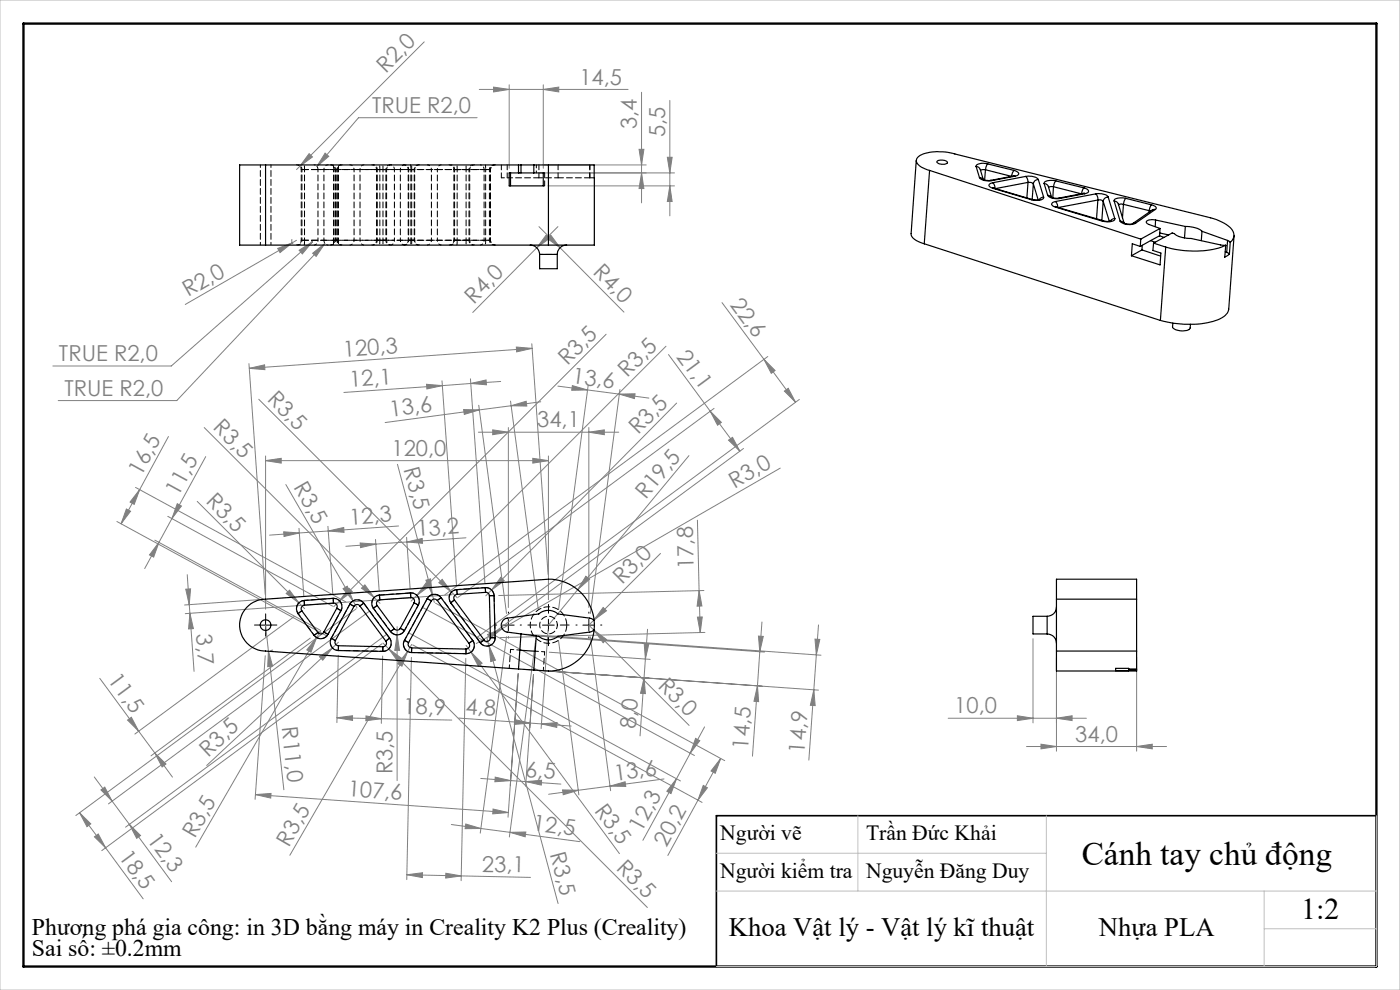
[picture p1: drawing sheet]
<svg xmlns="http://www.w3.org/2000/svg" width="297mm" height="210mm" viewBox="0 0 297 210" stroke-linecap="round" stroke-linejoin="round" font-family="sans-serif">
<g fill="none" stroke="#808080" stroke-width=".21">
<path d="M90 8.9l-27.1 27.1M101.7 19h31.5M104.7 18.5l3.3 .5-3.3 .5zM108 18v17.7M115.3 19l3.2-.5v1zM115.3 18v17.7M136.1 19.6v23.4M65.6 32.6l.7 .7-2.7 2zM69 32.5l.7 .7-2.5 2.1zM101.2 25h-25.1l-8.9 10.3M115.3 35h21.8M116.2 39.4h26.9"/>
<path d="M135.6 31.7h1l-.5 3.3zM136.1 36.7l.5 3.3h-1zM141.6 33.4h1l-.5 3.3zM142.1 39.4l.5 3.3h-1zM142.1 21.3v24.5M143.1 36.7h-28.6M58.9 52.7l3.1-1.2-2.6 2.1zM61.9 50.7v.6l.3 .4M62 51.5l-22.7 13.1M62.9 51l-.9 .5M63.5 53.1l2.8-1.8-2.2 2.6zM66.1 51l.2 .3-.4 .4"/>
<path d="M66.3 51.3l-30 26.3h-25.1M66.3 53.7l2.6-2.1-1.8 2.8zM68.9 51.6l-31.4 33.4h-25.2M113.9 52.6l-13.6 13.7M114.3 48.1l4.5 4.5M115.9 49.9l.7 .7-2.7 2zM116.1 50.6l.7-.7 2 2.7zM118.4 48.1l-4.5 4.5M118.8 52.6l13.6 13.6M52.8 77.1l3.5 49M52.9 78.1l3.2-.7 .1 1zM109.5 73.6l3.4 .3-3.3 .7z"/>
<path d="M112.8 72.9l3.5 48.9M112.9 73.9l-60 4.2M128.6 70.9l-57.8 57.8M141.3 73.4l-54.1 54.1M141.8 75.2l8.9 12M153.2 64.2l15.6 21.1M162.1 76.2l2.3 2.4-.8 .6zM162.9 75.6l-68.5 50.6M35.7 92.6l-10 18.5M43.3 90.7l37.3 37.3M43.6 96.9l-7.1 13.1M54.9 84.7l42.1 42.1"/>
<path d="M56.3 97.7l3.4-.5v1zM56.3 96.7v32.5M56.3 97.7h60M84.3 98.5l7.4 27.6M90.5 81.5l3.3 .3-3.2 .7zM93.8 80.8l3 43.3M93.8 81.8l-20.8 1.4M98.4 86.9l3.3 .1-3.2 .9zM99.8 80.4l3.1 43.2M99.9 81.3l3.2-.7 .1 1zM99.9 81.3l-6.1 .5M101.5 91.7h29.8"/>
<path d="M101.6 86l5.9 44.1M101.7 87l-20 2.6M104.5 91.2l3.3 .5-3.3 .5zM106.2 80.9l-6.3 .4M107.8 90.7v38.2M108.3 85.1l5.9 44.1M108.4 86.1l3.2-1 .2 1zM108.4 86.1l-6.7 .9M113 97.2l3.3 .5-3.3 .5zM114.7 85.2l-6.3 .9M116.3 96.7v30.5M118.4 81.9l6.2 .8"/>
<path d="M121.4 81.8l3.2 .9-3.3 .1zM124.6 82.7l6.8 .9M124.8 81.7l-6.3 47.5M124.9 91.7l3.3-.5v1zM124.9 90.7v38.2M131.4 83.6l3.3-.1-.1 1.1zM131.4 83.6l6.3 .8M131.5 82.6l-6.3 47.5M143.5 85.5l-39.2 39.7M146.2 96.7l-23.6 28.4M150.7 87.2l6.3 8.5M150.7 87.2l2.3 2.4-.8 .6z"/>
<path d="M151.5 86.6l-54.3 40.1M154.6 93.4l.8-.6 1.6 2.9zM157.7 95.1l-54.2 40.1M165.5 99.3l-59 34M166.4 83l.8-.6 1.6 2.9zM169.6 84.7l-68.5 50.6M24.8 110.6l44.6 24.3M26.8 108l.9 .4-2 2.7zM28.8 103.4l44.5 24.3M29.6 103.8l-1.1 3.2-.9-.5zM32.8 114.6l35 19M33.7 115l-1.1 3.2-.9-.5z"/>
<path d="M33.7 115l-3 5.6M35.6 109.5l35 19.1M36.5 110l-2.8 5M37.6 106.8l.9 .5-2 2.7zM41.8 106.4l22.8 22.7M60.2 112.8l3.3 .3-3.2 .7zM60.6 102.8l14.3 24.7M63.4 112.1l1.1 14.3M63.5 113.1l-6.3 .4M69.6 111.6l1 14.3M69.6 112.6l3.3-.7 .1 1zM76.4 115.2l3.3 .2-3.2 .8z"/>
<path d="M79.7 114.4l.7 10.8M79.7 115.4l-6.3 .5M84.6 111.6l-21.1 1.5M86.3 114l.7 10.8M86.3 115l3.3-.8v1zM86.3 115l-6.6 .4M98.8 114.1l-12.5 .9M140.1 117.4l-15.2 15.2 1.1 1.1M148 110.3l.3 15M39.4 125l1-.1-.3 3.4zM39.7 121.9l.4 6.4M40.1 128.3l.2 1.8"/>
<path d="M40.3 130.1l.7 3.2-1 .1zM40.3 130.1l.9 12.3M55.4 127.2l-16.2 1.1M56.3 139.1l-2.2 30.5M56.3 132.6l3.9 34.9M56.9 138.1l.9 3.2-1 .1zM57.9 137.9l-.6 .1M60.7 125.9l.7-.7 2 2.7zM62.4 130.8l-33.8 24.9M65.8 135.4l-33.8 24.9M67.2 135.2l-1.2 3.2-.9-.5zM67.2 135.2l-25.7 44.5"/>
<path d="M67.8 139.3l2.7-1.9-2 2.6zM68.1 133.7l-.9 1.5M70.5 137.4l-26.6 25M71.8 139l-.3 14.3M71.8 136.2l-1.3 1.2M72.8 124.9l.9-.6 1.2 3.2zM74 124.8l.7 .7-2.7 2zM74.9 127.5l.8 1.5M75.6 129.1l-59.5 43.9M76.7 124.8l.7-.7 2 2.6zM78.4 129.6l-55.4 40.9M81 136.6l-59.4 43.8"/>
<path d="M81.2 139.2l-.3 14.2M81.2 136.4l1.3 1.2M82.1 134.5l-55.5 41M82.5 137.6l2.7 2-.7 .8zM82.5 137.6l54.8 54.9M84.2 134.7l.6 3.3h-1.1zM84.2 132.9v32.7M86.5 138.2l-1.2 3.1-.9-.5zM86.5 138.2l-25 43.2M86.7 134.2l57.7 31.5M87.3 139.4l-1 47.2M87.3 136.7l-.8 1.5"/>
<path d="M87.6 136.8l61.3 33.4M89.6 128.8l57.7 31.5M90.3 123.1l1-.3 .4 3.3zM90.4 123.6l.7 .7-2.7 2zM91.7 126.1l.4 1.7M92.4 127.9l61.3 33.5M93.1 123.6l.7-.7 2 2.7zM96 126.1l-56.7 4.1M98.8 139.7l-1 47.1M98.9 136.9l1 1.4M99.9 138.3l2.4 2.4-.8 .6zM99.9 138.3l31.5 42.8"/>
<path d="M103.3 135.3l.5 1.7M103.4 134.6l3.1-1.3-2.6 2.2zM103.8 137l1.3 3-1 .3zM103.8 137l14.6 54.7M104.3 125.2l-1.3 1.2M106.3 122.4l.7 .8-2.7 2zM106.5 133.3l-5.5 3.2M107.5 135.1l-5.6 41.6M111.5 134.5l62.7 4.5M113.6 135.9l-5.5 41.6M114.8 135l47.4 3.3M116.3 133.6l-1.5 20.9"/>
<path d="M116.5 138.4l21.4 1.5M118.5 136l4.3 32.6M122.6 125.1l-6.3 7.5M124.3 122.2l.8 .7-2.5 2.2zM125.2 135.1l4.3 32.6M126 133.7l2.7 1.9-.7 .7zM126 133.7l20.2 20.2M128 128.9l.7 .7-2.7 1.9zM136.7 136.5l1 .1-.8 3.2zM136.9 139.8l-1.1 16.3M137.4 133.5l-.5 6.3M148 130.9h1l-.4 3.3z"/>
<path d="M148.3 125.3l.6 3.2-1 .1zM148.3 125.3l.3 8.9M149.3 125.3l-43.5 1M149.5 134.2l-43.5 1M160.9 134.9l1 .1-.7 3.2zM161.2 138.2l-1.6 22.2M161.6 131.9l-.4 6.3M172.9 135.6h1l-.7 3.3zM173.6 132.6l-1 13.7M219.1 135.5v17.8M224.1 139.4v19.9M241.1 139.4v19.9"/>
<path d="M21.2 143.9l8.2 11.2M27.1 152.7l.8-.6 1.5 3zM29.4 155.1l3.4 4.6M32.8 159.7l3.8 5.1M32.8 159.7l2.4 2.4-.8 .6zM71.5 152.3l9.4 .2M71.5 152.3l3.3-.5v1zM77.6 151.9l3.3 .6-3.3 .4zM80.9 152.5l14.9 .2M97.3 152.3l15.2 1.1M109.2 152.6l3.3 .8-3.4 .3zM109.9 142.9l-2.1 30.4"/>
<path d="M111 142l62.6 4.4M112.5 153.4l8.7 .6M113.2 143.1l-1.7 23.7M114.9 153.6l3.3-.3-.1 1zM117.3 142.4l44.4 3.1M136.6 143.8l.3 3.3h-1zM146.4 159.8l-2.9 5.4M147.6 156.6l.8 .5-2 2.7zM149.5 154.2l-3.1 5.6M160.7 145.5l.2 3.3h-1zM172.6 146.3l-1 14.9M172.6 146.3l.3 3.4-1-.1z"/>
<path d="M201.2 152.4h29.3M215.8 151.8l3.3 .6-3.3 .5zM217.8 158.4h29.7M220.8 157.9l3.3 .5-3.3 .4zM224.1 152.4l3.3-.6v1.1zM241.1 158.4l3.3-.5v.9zM16.9 172.4l5.5 7.4M16.9 172.4l2.4 2.4-.8 .6zM20 164.8l3.8 5.1M20 177.5l.8-.6 1.6 2.9zM21.4 167.6l.8-.6 1.6 2.9zM22.4 179.8l8 10.9"/>
<path d="M23.8 169.9l3.6 5M27.4 174.9l2.4 2.3-.8 .6zM27.4 174.9l9 12.1M54.2 168.5l53.6 3.9M54.2 168.5l3.3-.2-.1 1zM95.7 174.9l6.3 .8M98.8 174.8l3.2 .9-3.3 .1zM102 165.1l6.3 .5M102 175.7l21 2.8M104.6 171.6l3.2 .8-3.3 .2zM105.1 164.8l3.2 .8-3.3 .2zM108.2 176.6l3.3-.1-.1 1z"/>
<path d="M108.3 165.6l3.3 .2M111.6 165.8l7.4 .5M111.6 165.8l3.3-.3-.1 1zM119.3 167.6h3.4l-3.2 1zM122.7 167.6l-6.3 .9M129.4 166.7l3.2-.9 .2 1zM140.9 165.2l-18.2 2.4M143.5 165.2l-1.2 3.1-.8-.5zM143.5 165.2l-7.1 13.1M148.1 169.7l-6.4 11.8M149.2 166.6l.9 .5-2 2.6zM152.9 160.9l-1.2 3.1-.9-.5z"/>
<path d="M152.9 160.9l-4.8 8.8M86.3 185.6l26.2 .5M86.3 185.6l3.3-.5v1.1zM94.6 185.2l3.3 .6-3.4 .5z"/>
</g>
<g fill="none" stroke="#000" stroke-width=".21" stroke-dasharray="15.2 1.3 1.3 1.3">
<path d="M55.1 132.6h-1.1M56.4 133.8v1.2M56.4 131.3v-1.1M57.6 132.6h1.1M105.4 132.6h-.3M107.9 130.1v-.3M107.9 135.1v.2M110.4 132.6h.2M113.9 132.6h-1.9M116.4 130.1v-1.9M116.4 135.1v1.9M118.9 132.6h1.8"/>
<path d="M122.4 132.6h-.2M124.9 130.1v-.3M124.9 135.1v.2M127.4 132.6h.3"/>
</g>
<path d="M55.1 132.6h2.5M56.3 131.4v2.4M106.6 132.6h2.5M107.8 131.4v2.4M115.1 132.6h2.5M116.3 131.4v2.4M123.6 132.6h2.6M124.9 131.4v2.4" fill="none" stroke="#000" stroke-width=".21"/>
<path d="M292 173h-140v32" fill="none" stroke="#000" stroke-width=".35"/>
<path d="M5 5h287v200h-287z" fill="none" stroke="#000" stroke-width=".5"/>
<path d="M0 0h297v210h-297zM182 173v16M222 173v32M292 173v32h-140M152 189h140M152 181h70M268.2 189v16M268.2 197h23.8" fill="none" stroke="#c0c0c0" stroke-width=".21"/>
<g fill="#808080">
<path d="M90.3 123.1l1-.3 .4 3.3z"/>
<path d="M72.8 124.9l.9-.6 1.2 3.2z"/>
<path d="M76.7 124.8l.7-.7 2 2.6z"/>
<path d="M93.1 123.6l.7-.7 2 2.7z"/>
<path d="M60.7 125.9l.7-.7 2 2.7z"/>
<path d="M58.9 52.7l3.1-1.2-2.6 2.1z"/>
<path d="M103.4 134.6l3.1-1.3-2.6 2.2z"/>
<path d="M67.8 139.3l2.7-1.9-2 2.6z"/>
<path d="M128 128.9l.7 .7-2.7 1.9z"/>
<path d="M65.6 32.6l.7 .7-2.7 2z"/>
<path d="M74 124.8l.7 .7-2.7 2z"/>
<path d="M90.4 123.6l.7 .7-2.7 2z"/>
<path d="M115.9 49.9l.7 .7-2.7 2z"/>
<path d="M106.3 122.4l.7 .8-2.7 2z"/>
<path d="M124.3 122.2l.8 .7-2.5 2.2z"/>
<path d="M86.5 138.2l-1.2 3.1-.9-.5z"/>
<path d="M67.2 135.2l-1.2 3.2-.9-.5z"/>
<path d="M84.2 134.7l.6 3.3h-1.1z"/>
<path d="M56.9 138.1l.9 3.2-1 .1z"/>
<path d="M103.8 137l1.3 3-1 .3z"/>
<path d="M99.9 138.3l2.4 2.4-.8 .6z"/>
<path d="M116.1 50.6l.7-.7 2 2.7z"/>
<path d="M40.3 130.1l.7 3.2-1 .1zM39.4 125l1-.1-.3 3.4z"/>
<path d="M166.4 83l.8-.6 1.6 2.9zM162.1 76.2l2.3 2.4-.8 .6z"/>
<path d="M20 177.5l.8-.6 1.6 2.9zM16.9 172.4l2.4 2.4-.8 .6z"/>
<path d="M131.4 83.6l3.3-.1-.1 1.1zM121.4 81.8l3.2 .9-3.3 .1z"/>
<path d="M111.6 165.8l3.3-.3-.1 1zM105.1 164.8l3.2 .8-3.3 .2zM114.9 153.6l3.3-.3-.1 1zM109.2 152.6l3.3 .8-3.4 .3zM104.6 171.6l3.2 .8-3.3 .2zM54.2 168.5l3.3-.2-.1 1z"/>
<path d="M124.9 91.7l3.3-.5v1zM104.5 91.2l3.3 .5-3.3 .5z"/>
<path d="M113 97.2l3.3 .5-3.3 .5zM56.3 97.7l3.4-.5v1z"/>
<path d="M69 32.5l-1.8 2.8 2.5-2.1zM63.5 53.1l.6 .8 2.2-2.6zM66.3 53.7l.8 .7 1.8-2.8z"/>
<path d="M215.8 151.8l3.3 .6-3.3 .5zM224.1 152.4l3.3-.6v1.1z"/>
<path d="M241.1 158.4l3.3-.5v.9zM220.8 157.9l3.3 .5-3.3 .4z"/>
<path d="M115.3 19l3.2-.5v1zM104.7 18.5l3.3 .5-3.3 .5z"/>
<path d="M52.9 78.1l3.2-.7 .1 1zM109.5 73.6l3.4 .3-3.3 .7z"/>
<path d="M69.6 112.6l3.3-.7 .1 1zM60.2 112.8l3.3 .3-3.2 .7zM86.3 115l3.3-.8v1zM76.4 115.2l3.3 .2-3.2 .8zM99.9 81.3l3.2-.7 .1 1zM90.5 81.5l3.3 .3-3.2 .7z"/>
<path d="M119.3 167.6h3.4l-3.2 1zM129.4 166.7l3.2-.9 .2 1z"/>
<path d="M108.4 86.1l3.2-1 .2 1zM98.4 86.9l3.3 .1-3.2 .9z"/>
<path d="M143.5 165.2l-1.2 3.1-.8-.5zM147.6 156.6l.8 .5-2 2.7z"/>
<path d="M33.7 115l-1.1 3.2-.9-.5zM37.6 106.8l.9 .5-2 2.7zM152.9 160.9l-1.2 3.1-.9-.5zM149.2 166.6l.9 .5-2 2.6z"/>
<path d="M29.6 103.8l-1.1 3.2-.9-.5zM26.8 108l.9 .4-2 2.7z"/>
<path d="M136.7 136.5l1 .1-.8 3.2zM136.6 143.8l.3 3.3h-1zM160.9 134.9l1 .1-.7 3.2zM160.7 145.5l.2 3.3h-1zM172.9 135.6h1l-.7 3.3zM172.6 146.3l.3 3.4-1-.1z"/>
<path d="M136.1 36.7l.5 3.3h-1zM135.6 31.7h1l-.5 3.3z"/>
<path d="M142.1 39.4l.5 3.3h-1zM141.6 33.4h1l-.5 3.3z"/>
<path d="M148 130.9h1l-.4 3.3zM148.3 125.3l.6 3.2-1 .1z"/>
<path d="M150.7 87.2l2.3 2.4-.8 .6zM154.6 93.4l.8-.6 1.6 2.9z"/>
<path d="M21.4 167.6l.8-.6 1.6 2.9zM27.4 174.9l2.4 2.3-.8 .6z"/>
<path d="M27.1 152.7l.8-.6 1.5 3zM32.8 159.7l2.4 2.4-.8 .6z"/>
<path d="M126 133.7l2 2.6 .7-.7zM82.5 137.6l2 2.8 .7-.8z"/>
<path d="M98.8 174.8l3.2 .9-3.3 .1zM108.2 176.6l3.3-.1-.1 1z"/>
<path d="M86.3 185.6l3.3-.5v1.1zM94.6 185.2l3.3 .6-3.4 .5z"/>
<path d="M71.5 152.3l3.3-.5v1zM77.6 151.9l3.3 .6-3.3 .4z"/>
</g>
<g fill="none" stroke="#000" stroke-width=".25">
<path d="M56.3 35h-5.5v17h5.5M56.3 35h60M56.3 35v17M108 36.7h7.3v2.7h-7.3zM108.3 36.7v2.7M110 35v1.7M110.5 35v1.7M113.2 35v1.7M116.3 35h9.7l.1 17h-9.8M116.3 35v17M126 37.7h.1M194.4 34l-1.1 15.6a2.18 2.18 0 0 0 1.9 1.8l.9 .3"/>
<path d="M197.2 36.2a3.5 3.5 0 0 1-2.8-2 2.36 2.36 0 0 1 2.4-1.8 13 13 0 0 1 5.8 .3l54.2 13.5a7.7 7.7 0 0 1 4.8 2.9 1.81 1.81 0 0 1-.6 2.3M197.2 36.2l44.8 14.5M197.2 36.2l-1.1 15.5M198.8 34.2a1.8 1.8 0 0 1 2.2 .3 1.66 1.66 0 0 1-2.2-.2zM207.1 35.3l.5 .2 .3 .3 .7 2.3M207.1 35.3l.7 2.4M207.8 37.7l.5 .1a1.97 1.97 0 0 0 1.9 .5M207.8 37.7a2.52 2.52 0 0 0 2.6 .6M209.1 36l5.5 1.4 .2-.8 .3-.4M209.1 36h-.6l-.5 .2M209.1 36l-.2 2.2M209.6 34.8a2.39 2.39 0 0 0-2.6 .4l.1 .1"/>
<path d="M209.6 34.8l-.3 .3-.2 .9M209.6 34.8l5.5 1.4M210.2 38.3h.2M210.6 39.8l.3 .1M210.6 38.8h-.2a.52 .52 0 0 0-.6 .6 .52 .52 0 0 0 .6 .5l.3 .1M210.6 38.8l.3 .3 .2 .9M210.7 40l8.1 2.4M210.9 39.9l-.2 .1M210.9 39.9l8.1 2.4M215.1 37.3l.2 .1M215.1 37.3l-4.9 1M215.1 36.2a.78 .78 0 0 1 .9 .8l-.7 .4"/>
<path d="M215.3 37.2l-.2 .1M215.3 37.4l-4.9 .9M217.6 37.4a2.94 2.94 0 0 1 2.7 .7M217.6 37.4l.4 .7 .1 .6M217.6 37.4l-7 1.4M218.1 38.7a1.14 1.14 0 0 1 1.1 .3M218.1 38.7l-6.9 1.3M218.1 38.7l-.3 3.3M219.2 39l1 3.4M219.2 39l-.2 3.3M220.3 38.1a.97 .97 0 0 0-1.1 .9M220.3 38.1l1.1 3.7"/>
<path d="M221.5 38.9l.4 .1 .4 .4 .8 2.5M221.5 38.9l.8 2.5M223.5 39.6l5.9 1.5 .5-1.2M223.5 39.6h-.6l-.4 .1M223.5 39.6l-.2 2.3M224 38.4a2.92 2.92 0 0 0-2.5 .3v.2M224 38.4l-.3 .5-.2 .7M224 38.4l5.9 1.5M229.9 39.9a.79 .79 0 0 1 1 .9l-.8 .3M56.3 52h60M112.5 52a2.02 2.02 0 0 1 2 2M114.5 54v3h3.7v-3"/>
<path d="M114.5 54h3.7M120.2 52a1.97 1.97 0 0 0-2 2M196.1 51.7l50.1 16.3M219 42.3h1.6M219 42.3l-.2 .1M221.4 41.8a1.1 1.1 0 0 1-1.4 .7l-1.2-.1M221.4 41.8l-.6 .2-.3 .4M222.3 41.4l.5 .2a1.86 1.86 0 0 0 1.9 .4M222.3 41.4a2.53 2.53 0 0 0 2.6 .7M223.9 43.8l.3 .1M223.9 42.7a.56 .56 0 0 0-.6 .2 .56 .56 0 0 0 0 .7l.6 .3M223.9 42.7l.4 .8 .1 .5"/>
<path d="M223.9 43.9l10 3M224.2 43.9h-.3M224.2 43.9l9.9 2.9M224.7 42l.2 .1M229.9 41l.2 .1M229.9 41l-5.2 1M230.1 40.9l-.2 .1M230.1 41.1l-5.2 1M232.4 41.1a2.9 2.9 0 0 1 2.7 .7M232.4 41.1a1.58 1.58 0 0 1 .5 1.3M232.4 41.1l-8.5 1.6M232.9 42.4a1.05 1.05 0 0 1 1.1 .3"/>
<path d="M232.9 42.4l-8.4 1.6M232.9 42.4l-.3 4M234 42.7l1.3 4.2M234 42.7l-.2 4.1M234.1 46.8l.7 .2 .9-.1M234.1 46.8l-.2 .1M235.1 41.8a1.03 1.03 0 0 0-1.1 .9M235.1 41.8l1.4 4.6M236.4 42.6l.5 .2 .3 .5 1.3 4M236.4 42.6l1.2 4.3M236.5 46.4a1.1 1.1 0 0 1-1.4 .7l-1.2-.2M236.5 46.4h-.4l-.6 .5"/>
<path d="M237.6 46.9h.2a2.58 2.58 0 0 0 2.5 .5M237.6 46.9a2.9 2.9 0 0 0 3.3 .4M238.3 43.3h-.5l-.5 .2M238.3 43.3l5.5 1.4M238.3 43.3l-.2 2.9M238.8 42.1a2.84 2.84 0 0 0-2.4 .3v.2M238.8 42.1l-.3 .5-.2 .7M238.8 42.1l5.5 1.4M240.9 47.3l-.6 .1M241.9 52.3l-1.7-.6-.2 2.5M242 50.7l-.1 1.6M242.3 53l-2.3 1.2"/>
<path d="M242.3 53l3.9 1.3M242.3 52v1M243.8 44.7l.3 .1M243.8 44.7v.3M244.1 51l-2.2 1.3M244.1 51l1 .4M244.3 43.5l.8 .3 .2 .4-.2 .2M244.3 43.5l-.4 .6-.1 .6M244.7 51.6l4-2.2 .4 .2a5.3 5.3 0 0 0 3.6 1l6.4 1.4h.9M244.7 51.6l2.6 .8M244.7 51.6l-.1 1.5 1.7 .6-.2 2.5-6.1-2M245.1 44.4l-.7 .1-4.1 2.9"/>
<path d="M245.1 44.4l-4.2 2.9M245.1 46.7a1.55 1.55 0 0 0-1.9 .5l.5 .4 2.4 .9M245.1 46.7l6.4 1.3M245.1 46.7v1.4M246 50l-1.9 1M246 50l.9 .4M246 49.4l1.9 .4M246.1 48.5l-4.1 2.2M246.1 48.5l-.1 1.5M247.3 52.4l-1.1 15.6M251.5 48a5.3 5.3 0 0 1 3.5 1.1M251.5 48l-.2 2.5"/>
<path d="M255 49.1l5.4 1.9M255 49.1l-.2 1.9M259.9 53.4l.3 .1M260 52l-.2 2.6 1-.7M260 52a19.8 19.8 0 0 1-12.7 .4M260.2 53.5l.6 .4M260.4 51l.6 .4M260.4 51l-.2 2.5M261 51.4l-.2 2.5M261.8 50l-1.1 15.6a3.4 3.4 0 0 1-2.9 2.4 21.7 21.7 0 0 1-11.6 0M248.8 68.5l-.1 .8a2.22 2.22 0 0 0 2.6 .9l.5-.1 .6-.3 .2-1M63.2 130.2l3.4 4.6"/>
<path d="M64 129.6l-.8 .6M64 129.6l3.5 4.6M64.5 127.4a1.76 1.76 0 0 0-1.3 2.8M64.5 127.4l.1 1M64.6 128.4a.75 .75 0 0 0-.6 1.2M67.5 134.2l-.9 .6M68.7 134.1l.9 .5M68.7 134.1a.74 .74 0 0 1-1.2 .1M69.6 134.6a1.75 1.75 0 0 1-3 .2M70.3 135.4a1.75 1.75 0 0 0 1.5 2.6M70.3 135.4l.9 .5M70.7 126.9a1.77 1.77 0 0 1 1.6 2.6"/>
<path d="M70.7 126.9v1M70.7 126.9l-6.2 .5M70.7 127.9a.71 .71 0 0 1 .7 .4 .71 .71 0 0 1 0 .7M70.7 127.9l-6.1 .5M71.2 135.9a.72 .72 0 0 0 .6 1.1M71.4 129l.9 .5M71.4 129l-2.7 5.1M71.8 138l9.4 .2M71.8 137v1M71.8 137l9.4 .2M72.3 129.5l-2.7 5.1M74.2 128.2l.9 .4"/>
<path d="M74.2 128.2l-3.9 7.2M75.1 128.6l-3.9 7.3M76.3 128.5a.72 .72 0 0 0-1.2 .1M76.3 128.5l5.5 7.5M77.2 127.9a1.74 1.74 0 0 0-3 .3M77.2 127.9l-.9 .6M77.2 127.9l5.5 7.5M79.2 129l3.6 5M80 128.4l-.8 .6M80 128.4l3.6 5M80.5 126.3a1.74 1.74 0 0 0-1.3 2.7M80.5 126.3l.1 .9"/>
<path d="M80.6 127.2a.75 .75 0 0 0-.6 1.2M81.2 137.2v1M81.8 136a.75 .75 0 0 1-.6 1.2M82.7 135.4a1.76 1.76 0 0 1 .1 1.8 1.76 1.76 0 0 1-1.6 1M82.7 135.4l-.9 .6M83.6 133.4l-.8 .6M84.9 133.3l.9 .5M84.9 133.3a.77 .77 0 0 1-1.3 .1M85.8 135.8a1.76 1.76 0 0 0 1.5 2.6M85.8 133.8a1.78 1.78 0 0 1-3 .2M85.8 135.8l.9 .5M86.7 136.3a.76 .76 0 0 0 .6 1.1"/>
<path d="M87.1 125.8a1.74 1.74 0 0 1 1.6 2.6M87.1 125.8v1M87.1 125.8l-6.6 .5M87.1 126.8a.73 .73 0 0 1 .7 .3 .73 .73 0 0 1 0 .8M87.1 126.8l-6.5 .4M87.3 137.4v1M87.3 138.4l11.5 .3M87.3 137.4l11.5 .3M87.8 127.9l.9 .5M87.8 127.9l-2.9 5.4M88.7 128.4l-2.9 5.4M90.6 127l.9 .5"/>
<path d="M90.6 127l-4.8 8.8M91.5 127.5l-4.8 8.8M92.8 127.4a.75 .75 0 0 0-1.3 .1M92.8 127.4l6.7 9.1M93.6 126.8a1.74 1.74 0 0 0-3 .2M93.6 126.8l-.8 .6M93.6 126.8l6.7 9.1M95.6 127.9l6.3 8.4M96.4 127.3l-.8 .6M96.4 127.3l6.3 8.4M96.9 125.1a1.76 1.76 0 0 0-1.3 2.8M96.9 125.1l.1 1"/>
<path d="M97 126.1a.75 .75 0 0 0-.6 1.2M98.8 137.7v1M99.5 136.5a.75 .75 0 0 1 0 .8 .75 .75 0 0 1-.7 .4M100.3 135.9a1.76 1.76 0 0 1 .1 1.8 1.76 1.76 0 0 1-1.6 1M100.3 135.9l-.8 .6M102.7 135.7l-.8 .6M102.9 124.7a1.77 1.77 0 0 1 1.9 1.7M102.9 124.7l.1 1M102.9 124.7l-6 .4M103 125.7a.73 .73 0 0 1 .8 .7M103 125.7l-6 .4M103.8 126.4l.2 8.9"/>
<path d="M104 135.3a.74 .74 0 0 1-.5 .7 .74 .74 0 0 1-.8-.3M104 135.3h1M104.8 126.4h-1M104.8 126.4l.2 8.9M105 135.3a1.73 1.73 0 0 1-1.2 1.7 1.73 1.73 0 0 1-1.9-.7M110.3 137.9l3.2 .2M110.5 134.5l-.5 7.4M110.5 134.5l3.3 .4M113.8 134.9l-.6 7.2M126 131.6a9.7 9.7 0 0 0-9.7-8.7l-60 4.2a5.5 5.5 0 0 0-5.5 5.5 5.5 5.5 0 0 0 5.5 5.5l53.7 3.8M126 131.6l-.9-.5-6.7-.9a3 3 0 0 0-4.1 0l-6.7 .9a1.5 1.5 0 0 0-1.3 1.5 1.5 1.5 0 0 0 1.3 1.5l2.9 .4M126 133.6l-.9 .5-6.7 .9a3 3 0 0 1-4.1 0l-.5-.1"/>
<path d="M126 133.6a9.7 9.7 0 0 1-9.7 8.7l-3.1-.2M126 131.6v2M222.1 134.5a1.97 1.97 0 0 1 2 2M222.1 130.7h-3v3.8h3M222.1 130.7v3.8M224.1 128.7a1.97 1.97 0 0 1-2 2M224.1 127.1v11M224.1 138.1h17M224.1 127.1h17M224.1 127.1v-4.2h17v4.2M224.1 138.1v4.2h17v-4.2M241.1 127.1v11"/>
<path d="M110 141.9l3.2 .2M236.7 141.8h2.7v.5h-2.7zM239.4 142.1h1.7M239.4 141.9h1.7"/>
<circle cx="56.3" cy="132.6" r="1.13"/>
</g>
<g fill="none" stroke="#000" stroke-width=".21" stroke-dasharray="1.3 .6" stroke-dashoffset=".5">
<path d="M64.6 36l-.1-1M70.7 35l.1 1M71.8 36v-1M80.6 36l-.1-1M81.2 36v-1M81.2 36h.8h-.1M87.1 35l.1 1M87.3 36v-1M97 36l-.1-1M98.9 36v-1M98.9 36h.7h-.1M103 35v1"/>
<path d="M103 36h-6M114.3 37.7h4.1M125.1 37.7h1M64.5 52l.1-1M70.8 51l-.1 1M71.8 51v1M80.6 51l-.1 1M81.2 51v1M81.9 51h.1h-.8M87.2 51l-.1 1M87.3 51v1M96.9 52l.1-1"/>
<path d="M97 51h6M98.9 51v1M99.5 51h.1h-.7M103 51v1M63.2 130.1l.9-.6M64.5 127.4l.1 1M66.7 134.8l.8-.6M68.7 134.1l.9 .5M70.3 135.4l.9 .5M70.8 127.9l-.1-1M71.5 129l.8 .5M71.8 137v1"/>
<path d="M74.2 128.1l.9 .5M77.2 127.9l-.8 .6M80 128.4l-.8 .6M80.6 127.2l-.1-1M81.2 137.2v1M81.9 136l.8-.6M82.9 133.9l.8-.5M85.8 133.7l-.9-.4M85.8 135.8l.9 .5M87.2 126.8l-.1-1M87.3 137.4v1M88.8 128.3l-.9-.4"/>
<path d="M90.6 127l.9 .4M93.6 126.8l-.8 .6M95.6 127.8l.8-.5M96.9 125.1l.1 1M98.9 137.7v1M99.5 136.5l.8-.6M101.9 136.3l.8-.6M103 124.6l-6.1 .5M103 125.6v-1M103.8 126.4l1-.1M104.1 135.3l1-.1M108.3 137.8l-.3 3.9"/>
<path d="M115.5 138.3l-.2 4M118.2 132.6a1.87 1.87 0 0 1-2.7 1.7 1.87 1.87 0 0 1-.3-3.2 1.87 1.87 0 0 1 3 1.2v.3"/>
</g>
<g fill="none" stroke="#000" stroke-width=".21" stroke-dasharray="1.3 .6" stroke-dashoffset=".6">
<path d="M67.5 36h1.2M75.1 36h-3.9M76.4 36h-1.3M83.7 36h1.2M87.3 36h11.6M92.8 36h-1.3M106.4 37.7h1.2M68.7 51h-1.2M71.2 51h3.9M75.1 51h1.3M84.9 51h-1.2M91.5 51h1.3"/>
<path d="M98.9 51h-11.6M63.2 130.1l3.5 4.7M69.6 134.6l2.7-5.1M81.2 138.2a1.75 1.75 0 0 0 1.6-1 1.75 1.75 0 0 0-.1-1.8M87.3 138.4l11.6 .3M98.9 138.7a1.75 1.75 0 0 0 1.6-1 1.75 1.75 0 0 0-.2-1.8M110.3 137.9l-2-.1M115.5 138.3l-1.9-.2"/>
</g>
<path d="M74.2 128.1l-3.9 7.3M101.9 136.3a1.75 1.75 0 0 0 2 .6 1.75 1.75 0 0 0 1.2-1.6" fill="none" stroke="#000" stroke-width=".21" stroke-dasharray="1.3 .6" stroke-dashoffset=".3"/>
<path d="M104.1 36h-.3M104.1 36h.1M115.5 36.7h-.2M115.5 39.4h-.2M103.8 51h.3M104.1 51h.1M105.1 135.3l-.3-9" fill="none" stroke="#000" stroke-width=".21" stroke-dasharray="1.3 .6"/>
<path d="M68.7 36h2.8M87.2 36h-6.6M106.4 35v2.7M107.6 37.7v-2.7M114.3 37.7v-2.7M115.5 39.4v-2.7M118.4 37.7v-2.7M125.1 37.7v-2.7M71.5 51h-2.8M80.6 51h6.6M87.1 125.8l-6.6 .4M104.8 126.3a1.75 1.75 0 0 0-1.8-1.7" fill="none" stroke="#000" stroke-width=".21" stroke-dasharray="1.3 .6" stroke-dashoffset=".2"/>
<path d="M84.9 36h3M91.5 36h-4.8M99.5 36h-6.7M107.6 37.7h6.7M118.4 37.7h6.7M86.7 51h4.8M87.9 51h-3M92.8 51h6.7M95.6 127.8l6.3 8.5" fill="none" stroke="#000" stroke-width=".21" stroke-dasharray="1.3 .6" stroke-dashoffset=".1"/>
<g fill="none" stroke="#000" stroke-width=".21" stroke-dasharray="1.3 .6" stroke-dashoffset=".7">
<path d="M55.2 35v17M64.1 36a.92 .92 0 0 0-.9-1M67.5 36a.92 .92 0 0 0-.8-1M69.6 35a.94 .94 0 0 0-.9 1M71.2 36a.95 .95 0 0 0-.9-1M71.8 36h9.4M72.3 35a.94 .94 0 0 0-.8 1M74.2 35a.94 .94 0 0 1 .9 1M77.2 35a.92 .92 0 0 0-.8 1M80 36h3.7M80 36a.92 .92 0 0 0-.8-1M81.9 36h-5.5"/>
<path d="M82.7 35a.92 .92 0 0 0-.8 1M83.7 36a.92 .92 0 0 0-.8-1M85.8 35a.94 .94 0 0 0-.9 1M86.7 36a.95 .95 0 0 0-.9-1M88.8 35a.94 .94 0 0 0-.9 1M90.6 35a.94 .94 0 0 1 .9 1M93.6 35a.92 .92 0 0 0-.8 1M96.4 36a.92 .92 0 0 0-.8-1M100.3 35a.92 .92 0 0 0-.8 1M102.7 36a.92 .92 0 0 0-.8-1M102.7 36h1.4M57.5 52v-17"/>
<path d="M63.2 52a.92 .92 0 0 0 .9-1M66.7 52a.92 .92 0 0 0 .8-1M68.7 51a.95 .95 0 0 0 .9 1M70.3 52a.94 .94 0 0 0 .9-1M71.5 51a.95 .95 0 0 0 .8 1M74.2 52a.94 .94 0 0 0 .9-1M76.4 51h5.5M77.2 52a.92 .92 0 0 1-.8-1M80 51a.92 .92 0 0 1-.8 1M81.2 51h-9.4M81.9 51a.92 .92 0 0 0 .8 1M82.9 52a.92 .92 0 0 0 .8-1"/>
<path d="M83.7 51h-3.7M85.8 52a.94 .94 0 0 1-.9-1M85.8 52a.94 .94 0 0 0 .9-1M88.8 52a.94 .94 0 0 1-.9-1M90.6 52a.94 .94 0 0 0 .9-1M93.6 52a.92 .92 0 0 1-.8-1M95.6 52a.92 .92 0 0 0 .8-1M99.5 51a.92 .92 0 0 0 .8 1M101.9 52a.92 .92 0 0 0 .8-1M104.1 51h-1.4M114.5 54h3.7M64.5 127.4a1.75 1.75 0 0 0-1.3 2.7"/>
<path d="M70.3 135.4a1.75 1.75 0 0 0 1.5 2.6M71.8 138l9.4 .2M72.3 129.5a1.75 1.75 0 0 0-1.6-2.6M80.5 126.2a1.75 1.75 0 0 0-1.3 2.8M88.8 128.3a1.75 1.75 0 0 0-1.7-2.5M96.9 125.1a1.75 1.75 0 0 0-1.3 2.7M100.3 135.9l-6.7-9.1"/>
</g>
<path d="M66.7 134.8a1.75 1.75 0 0 0 2.9-.2M77.2 127.9a1.75 1.75 0 0 0-3 .2M82.7 135.4l-5.5-7.5M82.9 133.9a1.75 1.75 0 0 0 2.9-.2M93.6 126.8a1.75 1.75 0 0 0-3 .2" fill="none" stroke="#000" stroke-width=".21" stroke-dasharray="1.3 .6" stroke-dashoffset="-.2"/>
<g fill="none" stroke="#000" stroke-width=".21" stroke-dasharray="1.3 .6" stroke-dashoffset=".4">
<path d="M64.6 36h-.7h.2M70.8 36h-6.2M71.2 36h.6M71.5 36h-.7M80.6 36h-.7h.1M86.7 36h.6M87.9 36h-.7M96.4 36h6.3M97 36h-.7h.1M103.8 36h-.8M64.1 51h-.2h.7M64.6 51h6.2"/>
<path d="M70.8 51h.7M71.8 51h-.6M80 51h-.1h.7M87.2 51h.7M87.3 51h-.6M96.4 51h-.1h.7M102.7 51h-6.3M103 51h.8M70.7 126.9l-6.2 .5M79.2 129l3.7 4.9M85.8 133.7l3-5.4M90.6 127l-4.8 8.8"/>
</g>
<g fill="none" stroke="#000" stroke-width=".21" stroke-dasharray="1.3 .6" stroke-dashoffset=".8">
<path d="M62.9 35a1 1 0 0 1 1 1M63.9 36v15M64.6 36v15M67.5 36v15M70.1 35a1 1 0 0 1 1 1M71.1 36v15M71.2 36v15M71.5 36v15M71.6 36a1 1 0 0 1 1-1M76.4 36v15M78.9 35a1 1 0 0 1 1 1M79.9 36v15"/>
<path d="M80.6 36v15M81.2 36v15M82 36a1 1 0 0 1 1-1M83.7 36v15M85.6 35a1 1 0 0 1 1 1M86.6 36v15M86.7 36v15M87.9 36v15M88 36a1 1 0 0 1 1-1M92.8 36v15M95.3 35a1 1 0 0 1 1 1M96.3 36v15"/>
<path d="M97 36v15M98.9 36v15M99.6 36a1 1 0 0 1 1-1M102.7 36v15M103.8 36v15M104.1 36a1 1 0 0 1 1-1M104.8 35a1 1 0 0 0-1 1M105.1 35a1 1 0 0 0-1 1M113.8 36.7v-1.7M63.9 51a1 1 0 0 1-1 1M64.1 51v-15M68.7 51v-15"/>
<path d="M70.8 51v-15M71.1 51a1 1 0 0 1-1 1M71.6 51v-15M71.8 51v-15M72.6 52a1 1 0 0 1-1-1M75.1 51v-15M79.9 51a1 1 0 0 1-1 1M80 51v-15M81.9 51v-15M82 51v-15M83 52a1 1 0 0 1-1-1M84.9 51v-15"/>
<path d="M86.6 51a1 1 0 0 1-1 1M87.2 51v-15M87.3 51v-15M88 51v-15M89 52a1 1 0 0 1-1-1M91.5 51v-15M96.3 51a1 1 0 0 1-1 1M96.4 51v-15M99.5 51v-15M99.6 51v-15M100.6 52a1 1 0 0 1-1-1M103 51v-15"/>
<path d="M103.8 51a1 1 0 0 0 1 1M104.1 51a1 1 0 0 0 1 1M104.1 51v-15M105.1 52a1 1 0 0 1-1-1M85.8 135.8a1.75 1.75 0 0 0 1.5 2.6"/>
</g>
<path d="M64.1 36h3.4M67.5 51h-3.4M120.2 132.6a3.9 3.9 0 0 0-5.6-3.4 3.9 3.9 0 0 0-.4 6.6 3.9 3.9 0 0 0 6-2.7v-.5" fill="none" stroke="#000" stroke-width=".21" stroke-dasharray="1.3 .6" stroke-dashoffset="-.1"/>
<text font-size="7.1" x="229.5" y="183.4">Cánh tay chủ động</text>
<text font-size="6.3" x="276.1" y="194.9">1:2</text>
<g font-size="5.6">
<text x="154.6" y="198.6">Khoa Vật lý - Vật lý kĩ thuật</text>
<text x="233.1" y="198.6">Nhựa PLA</text>
</g>
<g font-size="5">
<text x="6.8" y="198.3">Phương phá gia công: in 3D bằng máy in Creality K2 Plus (Creality)</text>
<text x="6.8" y="202.9">Sai số: ±0.2mm</text>
</g>
<g font-size="4.7" fill="#808080">
<text x="81.8" y="15.6" transform="rotate(-45 81.8 15.6)">R2,0</text>
<text x="122.9" y="18">14,5</text>
<text x="78.9" y="24">TRUE R2,0</text>
<text x="135.1" y="27.3" transform="rotate(-90 135.1 27.3)">3,4</text>
<text x="141.1" y="29" transform="rotate(-90 141.1 29)">5,5</text>
<text x="125.6" y="58" transform="rotate(45 125.6 58)">R4,0</text>
<text x="39.9" y="63.1" transform="rotate(-30 39.9 63.1)">R2,0</text>
<text x="100.5" y="64.6" transform="rotate(-45 100.5 64.6)">R4,0</text>
<text x="154.8" y="64.6" transform="rotate(54 154.8 64.6)">22,6</text>
<text x="12.5" y="76.6">TRUE R2,0</text>
<text x="72.9" y="75.7" transform="rotate(-4 72.9 75.7)">120,3</text>
<text x="120.4" y="77.7" transform="rotate(-45 120.4 77.7)">R3,5</text>
<text x="143.4" y="75.6" transform="rotate(54 143.4 75.6)">21,1</text>
<text x="13.7" y="84">TRUE R2,0</text>
<text x="74.2" y="82.1" transform="rotate(-4 74.2 82.1)">12,1</text>
<text x="121.3" y="81.2" transform="rotate(8 121.3 81.2)">13,6</text>
<text x="133.1" y="80.2" transform="rotate(-45 133.1 80.2)">R3,5</text>
<text x="56.5" y="84.9" transform="rotate(45 56.5 84.9)">R3,5</text>
<text x="82.9" y="88.4" transform="rotate(-8 82.9 88.4)">13,6</text>
<text x="45" y="90.9" transform="rotate(45 45 90.9)">R3,5</text>
<text x="114" y="90.7">34,1</text>
<text x="135.4" y="92.3" transform="rotate(-45 135.4 92.3)">R3,5</text>
<text x="29.9" y="101.2" transform="rotate(-61 29.9 101.2)">16,5</text>
<text x="83.1" y="96.7">120,0</text>
<text x="85.6" y="99.5" transform="rotate(75 85.6 99.5)">R3,5</text>
<text x="37.8" y="105.5" transform="rotate(-61 37.8 105.5)">11,5</text>
<text x="43.5" y="106.5" transform="rotate(45 43.5 106.5)">R3,5</text>
<text x="62.2" y="103.4" transform="rotate(60 62.2 103.4)">R3,5</text>
<text x="137" y="106.1" transform="rotate(-50 137 106.1)">R19,5</text>
<text x="155.8" y="103.7" transform="rotate(-30 155.8 103.7)">R3,0</text>
<text x="74.2" y="111.3" transform="rotate(-4 74.2 111.3)">12,3</text>
<text x="88.5" y="113.8" transform="rotate(-4 88.5 113.8)">13,2</text>
<text x="132" y="124.2" transform="rotate(-45 132 124.2)">R3,0</text>
<text x="147.2" y="120.7" transform="rotate(-91 147.2 120.7)">17,8</text>
<text x="41.6" y="134.6" transform="rotate(86 41.6 134.6)">3,7</text>
<text x="22.8" y="144.3" transform="rotate(54 22.8 144.3)">11,5</text>
<text x="139.4" y="145.7" transform="rotate(45 139.4 145.7)">R3,0</text>
<text x="59.8" y="154.3" transform="rotate(84 59.8 154.3)">R11,0</text>
<text x="85.6" y="151.5" transform="rotate(1 85.6 151.5)">18,9</text>
<text x="98.7" y="151.4" transform="rotate(4 98.7 151.4)">4,8</text>
<text x="134.9" y="154.7" transform="rotate(-86 134.9 154.7)">8,0</text>
<text x="202.5" y="151.3">10,0</text>
<text x="44.1" y="160.8" transform="rotate(-43 44.1 160.8)">R3,5</text>
<text x="158.7" y="159" transform="rotate(-86 158.7 159)">14,5</text>
<text x="170.7" y="159.9" transform="rotate(-86 170.7 159.9)">14,9</text>
<text x="228.1" y="157.3">34,0</text>
<text x="83.3" y="164.3" transform="rotate(-90 83.3 164.3)">R3,5</text>
<text x="111.3" y="164.7" transform="rotate(4 111.3 164.7)">6,5</text>
<text x="130.5" y="165.6" transform="rotate(-8 130.5 165.6)">13,6</text>
<text x="73.7" y="168.9" transform="rotate(4 73.7 168.9)">107,6</text>
<text x="126" y="171.9" transform="rotate(54 126 171.9)">R3,5</text>
<text x="31.1" y="178.1" transform="rotate(54 31.1 178.1)">12,3</text>
<text x="41.3" y="178" transform="rotate(-60 41.3 178)">R3,5</text>
<text x="61.3" y="179.8" transform="rotate(-60 61.3 179.8)">R3,5</text>
<text x="112.9" y="176.1" transform="rotate(8 112.9 176.1)">12,5</text>
<text x="136.1" y="176.6" transform="rotate(-61 136.1 176.6)">12,3</text>
<text x="141.4" y="179.8" transform="rotate(-61 141.4 179.8)">20,2</text>
<text x="25.1" y="181.7" transform="rotate(54 25.1 181.7)">18,5</text>
<text x="102.2" y="184.9" transform="rotate(1 102.2 184.9)">23,1</text>
<text x="116.6" y="181.2" transform="rotate(75 116.6 181.2)">R3,5</text>
<text x="130.6" y="184.3" transform="rotate(45 130.6 184.3)">R3,5</text>
</g>
<g font-size="4.6">
<text x="152.8" y="178.2">Người vẽ</text>
<text x="183.7" y="178.2">Trần Đức Khải</text>
<text x="152.8" y="186.3">Người kiểm tra</text>
<text x="183.7" y="186.3">Nguyễn Đăng Duy</text>
</g>
</svg>
